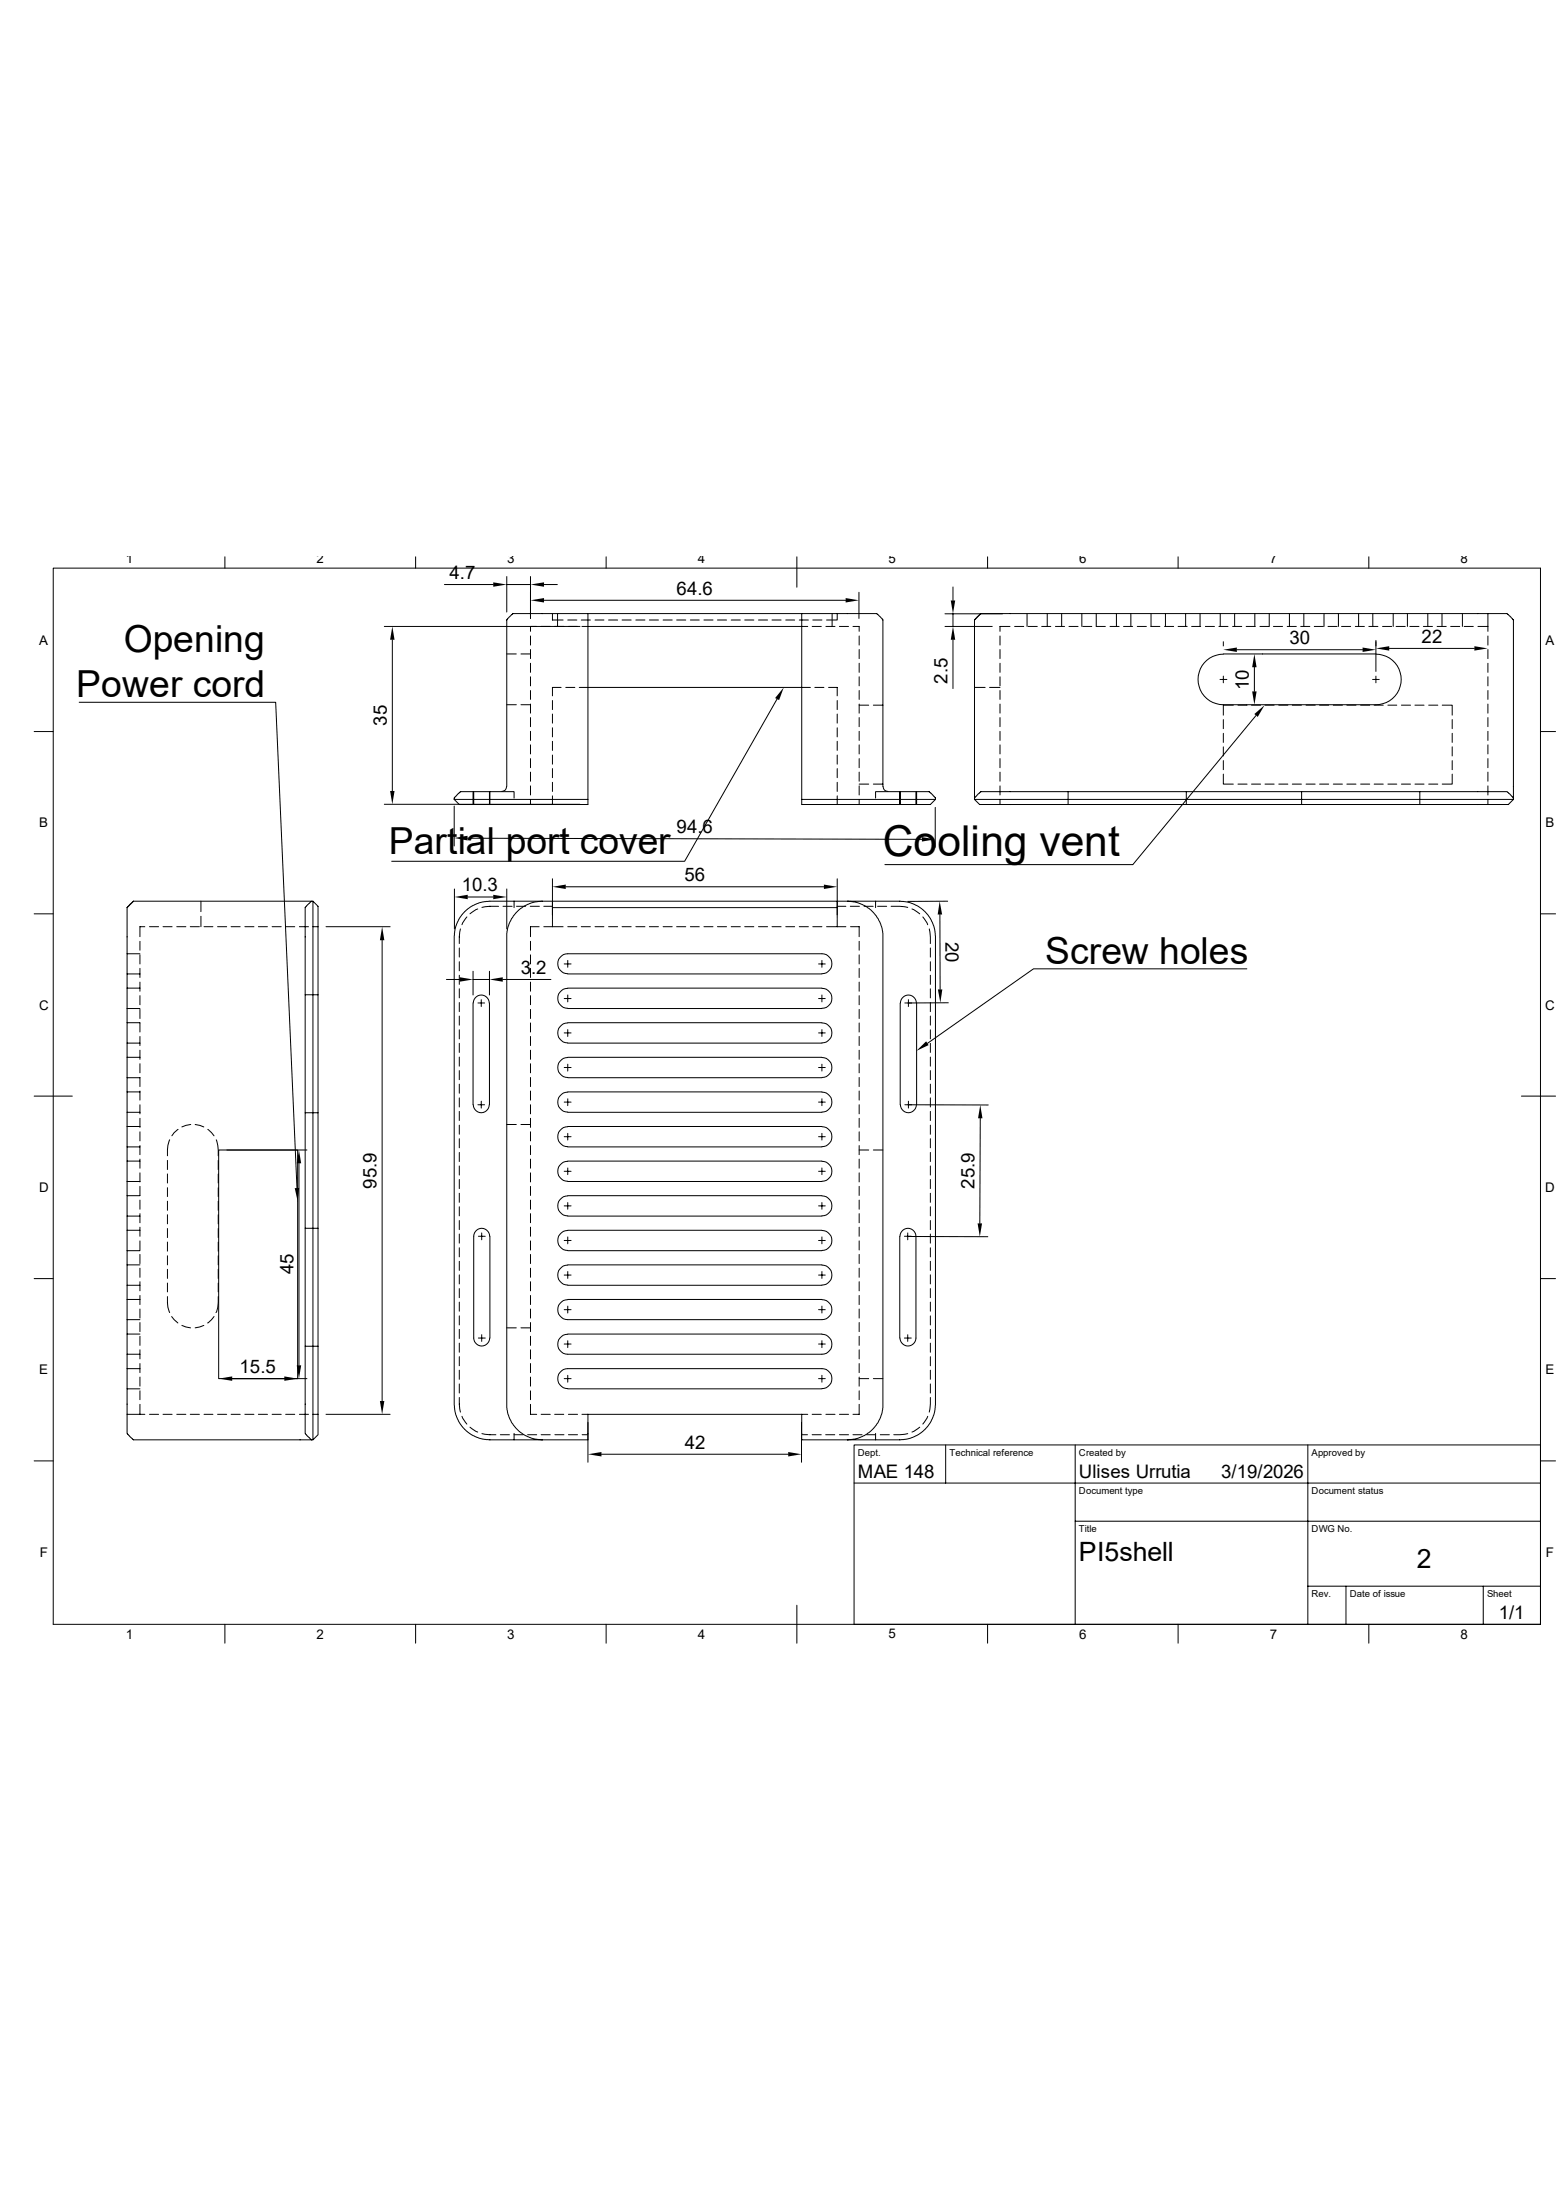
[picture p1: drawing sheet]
<svg xmlns="http://www.w3.org/2000/svg" width="297mm" height="420mm" viewBox="0 0 297 420" stroke-linecap="round" stroke-linejoin="round" font-family="sans-serif">
<g fill="none" stroke="#000" stroke-width=".19">
<path d="M10.2 108.5h283.8v201.6h-283.8zM42.9 106.3v2.2M73.4 119.6h37.3M79.3 106.3v2.2M84.8 111.6h9.3M96.7 110.1v6.7M96.7 111.6h4.6M101.3 119.6v.9M101.3 110.1v8M103.8 114.6h57.6M103.8 111.6h2.6M105.5 117.1v1.3h2"/>
<path d="M106.4 117.1v2.5M108.4 118.4h1.7M111 118.4h1.7M111.1 119.6h43.1M112.2 117.1h40.8M113.6 118.4h1.7M115.7 106.3v2.2M116.2 118.4h1.7M118.7 118.4h1.8M121.4 118.4h1.7M124 118.4h1.7M126.6 118.4h1.7"/>
<path d="M129.2 118.4h1.7M131.8 118.4h1.7M134.4 118.4h1.7M136.9 118.4h1.8M139.6 118.4h1.7M142.2 118.4h1.7M144.8 118.4h1.7M147.4 118.4h1.7M150 118.4h1.7M152.1 106.3v5.8M152.6 118.4h1.7M155 119.6h1.8"/>
<path d="M155.2 118.4h1.7M157.6 119.6h1.8M158.8 117.1v2.5M159.8 117.1v1.3h-2M160.2 119.6h1.8M162.8 119.6h1.2v.9M164 113.1v5M180.4 119.6h9M180.4 117.2h10.9M181.9 112.1v2.5M181.9 117.2v2.4M186 118.4v34"/>
<path d="M187.2 117.1l-1.2 1.3M187.2 117.1h100.5l1.2 1.3v34M188.5 106.3v2.2M192.8 119.6h-1.9v.9M193.7 119.6h1.7M196 117.1v2.5M196.3 119.6h1.7M198.8 119.6h1.8M199.9 117.1v2.5M201.5 119.6h1.7M202.6 117.1v2.5M204 119.6h1.8"/>
<path d="M206.5 117.1v2.5M206.7 119.6h1.7M209.3 117.1v2.5h1.7M211.9 119.6h1.7M213.1 117.1v2.5M214.5 119.6h1.7M215.9 117.1v2.5M217.1 119.6h1.7M219.7 119.6h1.7M219.7 117.1v2.5M222.3 119.6h1.7M222.5 117.1v2.5"/>
<path d="M224.9 119.6h1.7M224.9 106.3v2.2M226.3 117.1v2.5M227.5 119.6h1.7M229.1 117.1v2.5M230.1 119.6h1.7M232.7 119.6h1.7M232.9 117.1v2.5M235.3 119.6h1.7M235.7 117.1v2.5M237.9 119.6h1.7M239.5 117.1v2.5"/>
<path d="M240.5 119.6h1.7M242.3 117.1v2.5M243.1 119.6h1.7M245.7 119.6h1.7M246.1 117.1v2.5M248.3 119.6h1.7M248.9 117.1v2.5M250.9 119.6h1.7M252.7 117.1v2.5M253.5 119.6h1.7M255.5 117.1v2.5M256.1 119.6h1.7"/>
<path d="M258.7 119.6h1.7M259.3 117.1v2.5M261.3 119.6h1.7M261.3 106.3v2.2M262 117.1v2.5M263.9 119.6h1.7M265.9 117.1v2.5M266.5 119.6h1.7M268.6 117.1v2.5M269.1 119.6h1.7M271.7 119.6h1.7M272.5 117.1v2.5"/>
<path d="M274.3 119.6h1.8M275.3 117.1v2.5M276.9 119.6h1.7M279.1 117.1v2.5M279.5 119.6h1.7M284 117.1v2.5h-1.9M284 119.6v.9M6.5 139.7h3.7M15.1 134.1h37.5l4.1 92.7M74.9 122.1v28.9M96.7 124.8h1.9M96.7 134.5h1.9"/>
<path d="M99.4 124.8h1.9M99.4 134.5h1.9M101.3 121.4v1.7M101.3 124v1.7M101.3 126.6v1.8M101.3 129.2v1.7M101.3 131.8v1.7M101.3 134.4v1.7M101.3 137v1.7M101.3 139.6v1.8M105.5 133.7v1.8M105.5 136.3v1.7"/>
<path d="M105.5 138.9v1.8M107.1 131.2h-1.6v1.6M108 131.2h1.7M110.6 131.2h44.1M148.3 133.4l-17.6 31h-55.9M155.5 131.2h1.8M158.2 131.2h1.6v1.6M159.8 133.7v1.8M159.8 136.3v1.7M159.8 138.9v1.8M164 134.6h1.8M164 121.4v1.7"/>
<path d="M164 124v1.7M164 126.6v1.8M164 129.2v1.7M164 131.8v1.7M164 134.4v1.7M164 137v1.7M164 139.6v1.8M166.7 134.6h1.8M181.9 122.1v9.3M186 131.2h2M188.9 131.2h2M190.9 121.4v1.7"/>
<path d="M190.9 124v1.7M190.9 126.6v1.8M190.9 129.2v1.7M190.9 131.8v1.7M190.9 134.4v1.7M190.9 137v1.7M190.9 139.6v1.8M232.9 129.7h1.3M233.5 124.8h29.1M233.5 137.4v1.7M233.5 140v1.7M233.5 129.1v1.2"/>
<path d="M233.5 122.5v.8M235.4 134.6h-1.9v1.9M236.1 124h24M236.3 134.6h1.7M238.9 134.6h1.7M239.4 127.4v4.6M239.7 136.6l-23.5 28.5h-47.3M241.5 134.6h1.7M244.1 134.6h1.7M246.7 134.6h1.7M249.3 134.6h1.7M251.9 134.6h1.7"/>
<path d="M254.5 134.6h1.7M257.1 134.6h1.7M259.7 134.6h1.8M262 129.7h1.3M262.3 134.6h1.7M262.6 129.1v1.2M262.6 124.9a4.8 4.8 0 0 1 4.9 4.8 4.8 4.8 0 0 1-4.9 4.8h-29.1a4.8 4.8 0 0 1-4.8-4.8 4.8 4.8 0 0 1 4.8-4.8M262.6 122.3v5.9M264.9 134.6h1.7M265.2 123.8h16.2M267.5 134.6h1.7M270.1 134.6h1.7"/>
<path d="M272.7 134.6h1.7M275.3 134.6h1.9v1.9M277.2 137.4v1.7M277.2 140v1.7M284 121.4v1.7M284 124v1.7M284 126.6v1.8M284 129.2v1.7M284 131.8v1.7M284 134.4v1.7M284 137v1.7M284 139.6v1.8"/>
<path d="M294 139.7h2.9M86.7 153.9v7.6M90.3 151.1v2.5M90.4 151.1v2.5M93.4 151.1v2.5M93.5 151.1h-5.6l-1.2 1.2v.3M93.5 151.1h4.6v1.3M93.5 151.1v2.5h-5.8l-1-1M96.7 150.2l-.1 .2a.82 .82 0 0 1-.8 .7M96.7 150.2v-31.9l1.2-1.2h14.3v35.5h-25.5M101.3 142.2v1.7M101.3 144.8v1.8"/>
<path d="M101.3 147.4v1.7M101.3 150v1.8M101.3 152.6v1M105.5 141.5v1.8M105.5 144.1v1.8M105.5 146.7v1.8M105.5 149.4v1.7M105.5 151.9v1.7M112.2 152.6v1l-38.8-.1M153 152.6v1h24.6l1-1M159.8 141.5v1.8M159.8 144.1v1.8"/>
<path d="M159.8 146.7v1.8M159.8 149.4v1.7M159.8 151.9v1.7M164 149.7h1.8M164 142.2v1.7M164 144.8v1.8M164 147.4v1.7M164 150v1.8M164 152.6v1M166.7 149.7h1.8M169.5 151.1l-.3-.1a.89 .89 0 0 1-.7-.8v-31.9l-1.2-1.2h-14.3v35.5h25.6l-.1-.3-1.2-1.2h-5.6M171.7 151.1h-4.6v1.3"/>
<path d="M171.7 151.1v2.5M171.8 151.1v2.5M174.8 151.1v2.5M175 151.1v2.5M178.5 154.1v7.7M186 152.4l1.2-1.3h100.5l1.2 1.3M186 152.4v.2M190.9 142.2v1.7M190.9 144.8v1.8M190.9 147.4v1.7M190.9 150v1.8M190.9 152.6v1"/>
<path d="M203.9 151.1v2.5M226.4 151.1v2.5M233.5 147.8v1.9h1.9M233.5 142.6v1.7M233.5 145.2v1.7M236.3 149.7h1.7M238.9 149.7h1.7M241.5 149.7h1.7M244.1 149.7h1.7M246.7 149.7h1.7M248.5 151.1v2.5M249.3 149.7h1.7"/>
<path d="M251.9 149.7h1.7M254.5 149.7h1.7M257.1 149.7h1.7M259.7 149.7h1.8M262.3 149.7h1.7M264.9 149.7h1.7M267.5 149.7h1.7M270.1 149.7h1.7M271 151.1v2.5M272.7 149.7h1.7M277.2 147.8v1.9h-1.9M277.2 142.6v1.7"/>
<path d="M277.2 145.2v1.7M284 142.2v1.7M284 144.8v1.8M284 147.4v1.7M284 150v1.8M284 152.6v1M288.9 152.4v.2h-102.9l1 1h100.9l1-1M6.5 174.5h3.7M24.3 173.3v100.3l1.2 1.3h34M25.5 172l-1.2 1.3M25.5 172h34.2M26.7 179.7v1.7"/>
<path d="M27.6 176.9h-.9v1.9M28.5 176.9h1.8M31.1 176.9h1.8M33.7 176.9h1.8M36.3 176.9h1.8M38.4 172v2M38.4 174.9v2M38.9 176.9h1.7M41.5 176.9h1.8M44.1 176.9h1.7M46.7 176.9h1.8M49.3 176.9h1.8"/>
<path d="M51.9 176.9h1.8M54.5 176.9h1.8M57.1 176.9h1.8M59.5 172l-1.2 1.3v100.3l1.2 1.3M59.7 176.9h1M62.2 176.9h12.3M72.9 179.5v88M86.7 169.7v7.6M87.9 177.3l-.2 1.6v1.2M89.1 175l-.9 1.5M89.2 160l86.8 .2M89.3 171.2h4.8"/>
<path d="M91.2 173.5l-1.5 1M95.2 173h-1.7l-1.5 .2M96 173h1.7M96.7 169.7v7.6M98.1 172h5.4M98.1 172v1.3M98.1 172h-4.6a6.8 6.8 0 0 0-6.8 6.9v89.2a6.8 6.8 0 0 0 6.8 6.8h10M98.6 173h1.7M101.2 173h1.8M101.3 179.7v1.7M102.9 176.9h-1.6v1.9M103.5 172a6.8 6.8 0 0 0-6.8 6.9v89.3a6.8 6.8 0 0 0 6.8 6.7"/>
<path d="M103.5 172h56.3M103.8 173h1.7M103.8 176.9h3.7M105.5 175.5v1.4M105.5 172v1.3h54.3v-1.3M105.5 167.8v7.6M108 169.3h49.3M108.4 176.9h1.7M111 176.9h1.7M113.6 176.9h1.7M116.2 176.9h1.7M118.7 176.9h1.8"/>
<path d="M121.4 176.9h1.7M124 176.9h1.7M126.6 176.9h1.7M129.2 176.9h1.7M131.8 176.9h1.7M134.4 176.9h1.7M136.9 176.9h1.8M139.6 176.9h1.7M142.2 176.9h1.7M144.8 176.9h1.7M147.4 176.9h1.7M150 176.9h1.7"/>
<path d="M152.6 176.9h1.7M155.2 176.9h1.7M159.8 175.5v1.4M159.8 172h2a6.8 6.8 0 0 1 6.7 6.9v89.3a6.8 6.8 0 0 1-6.7 6.7M159.8 167.8v7.6M159.8 173h1.7M161.5 176.9h-3.7M161.8 172h9.9a6.8 6.8 0 0 1 6.9 6.9v89.2a6.8 6.8 0 0 1-6.9 6.8h-9.9M162.3 173h1.7M162.3 176.9h1.7v1.9M164 179.7v1.7M164.9 173h1.8"/>
<path d="M167.1 172v1.3M167.5 173h1.7M170.1 173h1.6l1.6 .2M174.1 173.5l1.5 1M176.1 175l1 1.5M177.4 177.3l.2 1.6v1.2M179.4 174.6l.1 14.3M180.9 172l-7.6 .1M294 174.5h2.9M24.3 195.2h2.4M24.3 199.1h2.4M24.3 188.6h2.4"/>
<path d="M24.3 192.5h2.4M24.3 182.1h2.4M24.3 185.9h2.4M26.7 182.3v1.7M26.7 184.9v1.7M26.7 187.5v1.7M26.7 190.1v1.7M26.7 192.7v1.7M26.7 195.3v1.7M26.7 197.9v1.7M58.3 189.9h2.4M85.2 187h2.6"/>
<path d="M87.7 181v1.7M87.7 183.6v1.7M87.7 186.2v1.7M87.7 188.8v1.7M87.7 191.4v1.7M87.7 194v1.7M87.7 196.6v1.7M87.7 199.2v1.7M90.3 185.4v4.5M90.3 191.5v19.4M90.3 187h3.1M90.3 191.5a1.52 1.52 0 0 1 1.6-1.6 1.52 1.52 0 0 1 1.5 1.6"/>
<path d="M91.2 191.5h1.3M91.9 190.8v1.4M93.4 185.4v4.5M93.4 191.5v19.4M96 187h9.2M101.3 182.3v1.7M101.3 184.9v1.7M101.3 187.5v1.7M101.3 190.1v1.7M101.3 192.7v1.7M101.3 195.3v1.7M101.3 197.9v1.7"/>
<path d="M107.7 197.2h1.3M107.7 190.6h1.3M107.7 184h1.3M108.4 183.3v1.4M108.4 189.9v1.4M108.4 196.6v1.3M108.4 195.2h48.5M108.4 199.1h48.5M108.4 188.6h48.5M108.4 192.5h48.5M108.4 185.9h48.5M108.4 195.3a1.9 1.9 0 0 0-1.9 1.9 1.9 1.9 0 0 0 1.9 1.9"/>
<path d="M108.4 188.7a1.9 1.9 0 0 0-1.9 1.9 1.9 1.9 0 0 0 1.9 1.9M156.3 197.2h1.2M156.3 190.6h1.2M156.3 184h1.2M156.9 183.3v1.4M156.9 189.9v1.4M156.9 196.6v1.3M156.9 195.3a1.9 1.9 0 0 1 1.9 1.9 1.9 1.9 0 0 1-1.9 1.9M156.9 188.7a1.9 1.9 0 0 1 1.9 1.9 1.9 1.9 0 0 1-1.9 1.9M156.9 185.9a1.9 1.9 0 0 0 1.9-1.9 1.9 1.9 0 0 0-1.9-1.9h-48.5a1.91 1.91 0 0 0-1.9 1.9 1.91 1.91 0 0 0 1.9 1.9M164 182.3v1.7M164 184.9v1.7"/>
<path d="M164 187.5v1.7M164 190.1v1.7M164 192.7v1.7M164 195.3v1.7M164 197.9v1.7M171.8 191.5v19.4M171.9 191.5a1.52 1.52 0 0 1 1.5-1.6 1.52 1.52 0 0 1 1.5 1.6l.1 19.4a1.55 1.55 0 0 1-1.6 1.5 1.55 1.55 0 0 1-1.5-1.5M172.7 191.5h1.3M173.4 190.8v1.4M177.6 181v1.7M177.6 183.6v1.7M177.6 186.2v1.7"/>
<path d="M177.6 188.8v1.7M177.6 191.4v1.7M177.6 194v1.7M177.6 196.6v1.7M177.6 199.2v1.7M181 191.4l-7.6 .1M238 185h-40.7l-20.3 14.2M6.5 209.3h7.3M24.3 201.8h2.4M24.3 205.7h2.4M24.3 215.1h2.4M24.3 218.9h2.4"/>
<path d="M24.3 208.4h2.4M24.3 212.3h2.4M26.7 200.5v1.7M26.7 203.1v1.7M26.7 205.7v1.7M26.7 208.3v1.7M26.7 210.9v1.7M26.7 213.5v1.7M26.7 216.1v1.7M26.7 218.7v1.7M32.4 217.6a5.8 5.8 0 0 0-.4 3M34 215.6l-.8 .6-.4 .6"/>
<path d="M36.4 214.7l-1.7 .4M37.3 214.7l1.6 .4M39.7 215.6l1.2 1.2M41.3 217.6a6.7 6.7 0 0 1 .4 3M41.7 219.5h15.1v43.7h-15.1zM43.3 219.5h15.3M58.3 212.4h2.4M87.7 201.8v1.7M87.7 204.4v1.7M87.7 207v1.7M87.7 209.6v1.7M87.7 212.2v1.7"/>
<path d="M87.7 214.8v1.7M87.7 217.4v1.7M90.3 210.9a1.52 1.52 0 0 0 1.6 1.5 1.52 1.52 0 0 0 1.5-1.5M91.2 210.9h1.3M91.9 210.2v1.3M96.7 214.7h1.9M99.4 214.7h1.9M101.3 200.5v1.7M101.3 203.1v1.7M101.3 205.7v1.7M101.3 208.3v1.7M101.3 210.9v1.7"/>
<path d="M101.3 213.5v1.7M101.3 216.1v1.7M101.3 218.7v1.7M107.7 203.8h1.3M107.7 217h1.3M107.7 210.4h1.3M108.4 203.2v1.3M108.4 209.8v1.3M108.4 216.4v1.2M108.4 201.8h48.5M108.4 205.7h48.5M108.4 218.9h48.5"/>
<path d="M108.4 208.4h48.5M108.4 212.3h48.5M108.4 201.9a1.9 1.9 0 0 0-1.9 1.9 1.9 1.9 0 0 0 1.9 1.9M108.4 208.5a1.9 1.9 0 0 0-1.9 1.9 1.9 1.9 0 0 0 1.9 1.9M156.3 203.8h1.2M156.3 217h1.2M156.3 210.4h1.2M156.9 203.2v1.3M156.9 209.8v1.3M156.9 216.4v1.2M156.9 201.9a1.9 1.9 0 0 1 1.9 1.9 1.9 1.9 0 0 1-1.9 1.9M156.9 218.9a1.9 1.9 0 0 0 1.9-1.9 1.9 1.9 0 0 0-1.9-1.9h-48.5a1.93 1.93 0 0 0-1.9 1.9 1.93 1.93 0 0 0 1.9 1.9"/>
<path d="M156.9 208.5a1.9 1.9 0 0 1 1.9 1.9 1.9 1.9 0 0 1-1.9 1.9M164 219.5h1.8M164 200.5v1.7M164 203.1v1.7M164 205.7v1.7M164 208.3v1.7M164 210.9v1.7M164 213.5v1.7M164 216.1v1.7M164 218.7v1.7M166.7 219.5h1.8M172.7 210.9h1.3"/>
<path d="M173.4 210.9h15.2M173.4 210.2v1.3M177.6 201.8v1.7M177.6 204.4v1.7M177.6 207v1.7M177.6 209.6v1.7M177.6 212.2v1.7M177.6 214.8v1.7M177.6 217.4v1.7M187.1 213.5l-.1 20.1M290.4 209.3h6.5M24.3 221.7h2.4"/>
<path d="M24.3 225.6h2.4M24.3 228.3h2.4M24.3 232.2h2.4M24.3 234.9h2.4M24.3 238.8h2.4M26.7 221.3v1.7M26.7 223.9v1.7M26.7 226.5v1.7M26.7 229.1v1.7M26.7 231.7v1.7M26.7 234.3v1.7M26.7 236.9v1.7"/>
<path d="M26.7 239.5v1.7M32 221.5v1.8M32 224.1v1.7M32 226.7v1.7M32 229.3v1.8M32 231.9v1.7M32 234.5v1.8M32 237.1v1.7M32 239.7v1.8M41.7 221.5v1.8M41.7 224.1v1.7M41.7 226.7v1.7"/>
<path d="M41.7 229.3v1.8M41.7 231.9v1.7M41.7 234.5v1.8M41.7 237.1v1.7M41.7 239.7v1.8M57.1 222.1v38.5M58.3 234.5h2.4M87.7 220v1.7M87.7 222.6v1.7M87.7 225.2v1.7M87.7 227.8v1.7M87.7 230.4v1.7"/>
<path d="M87.7 233v1.7M87.7 235.6v1.7M87.7 238.2v1.7M91.3 236h1.3M91.9 235.4v1.3M93.5 236a1.52 1.52 0 0 0-1.6-1.5 1.52 1.52 0 0 0-1.5 1.5v19.4a1.52 1.52 0 0 0 1.5 1.6 1.52 1.52 0 0 0 1.6-1.6M93.5 236v19.4M101.3 221.3v1.7M101.3 223.9v1.7M101.3 226.5v1.7M101.3 229.1v1.7M101.3 231.7v1.7"/>
<path d="M101.3 234.3v1.7M101.3 236.9v1.7M101.3 239.5v1.7M107.7 223.6h1.3M107.7 230.2h1.3M107.7 236.8h1.3M108.4 223v1.2M108.4 229.6v1.2M108.4 236.1v1.3M108.4 221.7h48.5M108.4 225.6h48.5M108.4 228.3h48.5"/>
<path d="M108.4 232.2h48.5M108.4 234.9h48.5M108.4 238.8h48.5M108.4 221.7a1.9 1.9 0 0 0-1.9 1.9 1.9 1.9 0 0 0 1.9 1.9M108.4 228.3a1.9 1.9 0 0 0-1.9 1.9 1.9 1.9 0 0 0 1.9 1.9M108.4 234.9a1.9 1.9 0 0 0-1.9 1.9 1.9 1.9 0 0 0 1.9 1.9M156.3 223.6h1.2M156.3 230.2h1.2M156.3 236.8h1.2M156.9 223v1.2M156.9 229.6v1.2M156.9 236.1v1.3"/>
<path d="M156.9 221.7a1.9 1.9 0 0 1 1.9 1.9 1.9 1.9 0 0 1-1.9 1.9M156.9 228.3a1.9 1.9 0 0 1 1.9 1.9 1.9 1.9 0 0 1-1.9 1.9M156.9 234.9a1.9 1.9 0 0 1 1.9 1.9 1.9 1.9 0 0 1-1.9 1.9M164 221.3v1.7M164 223.9v1.7M164 226.5v1.7M164 229.1v1.7M164 231.7v1.7M164 234.3v1.7M164 236.9v1.7M164 239.5v1.7M171.7 236v19.4"/>
<path d="M171.8 236a1.52 1.52 0 0 1 1.5-1.5 1.52 1.52 0 0 1 1.5 1.5v19.4a1.52 1.52 0 0 1-1.5 1.6 1.52 1.52 0 0 1-1.5-1.6M172.6 236h1.3M173.3 235.4v1.3M173.3 236.1h15.3M177.6 220v1.7M177.6 222.6v1.7M177.6 225.2v1.7M177.6 227.8v1.7M177.6 230.4v1.7M177.6 233v1.7M177.6 235.6v1.7M177.6 238.2v1.7"/>
<path d="M6.5 244.1h3.7M24.3 248.1h2.4M24.3 251.9h2.4M24.3 254.7h2.4M24.3 258.5h2.4M24.3 241.5h2.4M24.3 245.4h2.4M26.7 242.1v1.7M26.7 244.7v1.7M26.7 247.3v1.7M26.7 249.9v1.7M26.7 252.5v1.7"/>
<path d="M26.7 255.1v1.7M26.7 257.7v1.7M32 247.5a5.6 5.6 0 0 0 .4 3.1M32 242.3v1.8M32 244.9v1.7M32.8 251.3l1.2 1.3M34.7 253l1.7 .5M38.9 253l-1.6 .5M40.9 251.3l-1.3 1.3M41.7 247.5a5.6 5.6 0 0 1-.5 3.1M41.7 242.3v1.8M41.7 244.9v1.7"/>
<path d="M58.3 257h2.4M87.7 240.8v1.7M87.7 243.4v1.7M87.7 246v1.7M87.7 248.6v1.7M87.7 251.2v1.7M87.7 253.8v1.7M87.7 256.4v1.7M87.7 259v1.7M91.3 255.4h1.3M91.9 254.8v1.3M96.7 253.5h1.9"/>
<path d="M99.4 253.5h1.9M101.3 242.1v1.7M101.3 244.7v1.7M101.3 247.3v1.7M101.3 249.9v1.7M101.3 252.5v1.7M101.3 255.1v1.7M101.3 257.7v1.7M107.7 250h1.3M107.7 256.6h1.3M107.7 243.4h1.3M108.4 242.7v1.4"/>
<path d="M108.4 249.3v1.4M108.4 255.9v1.4M108.4 248.1h48.5M108.4 254.7h48.5M108.4 241.5h48.5M108.4 245.4h48.5M108.4 241.5a1.9 1.9 0 0 0-1.9 1.9 1.9 1.9 0 0 0 1.9 1.9M156.3 250h1.2M156.3 256.6h1.2M156.3 243.4h1.2M156.9 242.7v1.4M156.9 249.3v1.4"/>
<path d="M156.9 255.9v1.4M156.9 248.1a1.9 1.9 0 0 1 1.9 1.9 1.9 1.9 0 0 1-1.9 1.9h-48.5a1.9 1.9 0 0 1-1.9-1.9 1.9 1.9 0 0 1 1.9-1.9M156.9 254.7a1.9 1.9 0 0 1 1.9 1.9 1.9 1.9 0 0 1-1.9 1.9h-48.5a1.91 1.91 0 0 1-1.9-1.9 1.91 1.91 0 0 1 1.9-1.9M156.9 241.5a1.9 1.9 0 0 1 1.9 1.9 1.9 1.9 0 0 1-1.9 1.9M164 242.1v1.7M164 244.7v1.7M164 247.3v1.7M164 249.9v1.7M164 252.5v1.7M164 255.1v1.7M164 257.7v1.7M172.6 255.4h1.3"/>
<path d="M173.3 254.8v1.3M177.6 240.8v1.7M177.6 243.4v1.7M177.6 246v1.7M177.6 248.6v1.7M177.6 251.2v1.7M177.6 253.8v1.7M177.6 256.4v1.7M177.6 259v1.7M294 244.1h2.9M6.5 278.9h3.7M24.3 265.1h2.4"/>
<path d="M24.3 261.3h2.4M24.3 270h3.3M26.7 260.3v1.7M26.7 262.9v1.7M26.7 265.5v1.7M26.7 268.1v1.9M28.5 270h1.8M31.1 270h1.8M33.7 270h1.8M36.3 270h1.8M38.9 270h1.7M41.5 270h1.8"/>
<path d="M43.3 263.2h15.3M44.1 270h1.7M46.7 270h1.8M49.3 270h1.8M51.9 270h1.8M54.5 270h1.8M57.1 270h1.8M59.5 274.9h.2v-102.9l1 1v100.9l-1 1M59.7 270h1M62.2 270h12.3M87.7 266.8v1.3l.2 1.5M87.7 261.6v1.7"/>
<path d="M87.7 264.2v1.7M88.2 270.4l.9 1.5M89.7 272.5l1.5 .9M92 273.7l2.7 .2M95.5 273.9h1.7M98.1 273.9h1.8M98.1 273.6v1.3M100.7 273.9h1.7M101.3 260.3v1.7M101.3 262.9v1.7M101.3 265.5v1.7M101.3 268.1v1.9h1.1"/>
<path d="M103.3 273.9h1.7M103.3 270h1.7M105.9 270h1.7M105.9 273.9h1.8M107.7 263.2h1.3M108.4 262.6v1.3M108.4 265.1h48.5M108.5 270h1.7M108.5 273.9h1.7M111.1 270h43.1M111.1 273.9h1.1M112.2 273.6v1.3h-8.7"/>
<path d="M112.2 270v9.1M114.8 277.6h35.7M153 271.5v7.6M153 270v4.9h8.8M153 273.9h1.1M155 270h1.8M155 273.9h1.8M156.3 263.2h1.2M156.9 262.6v1.3M156.9 265.1a1.9 1.9 0 0 0 1.9-1.9 1.9 1.9 0 0 0-1.9-1.9h-48.5a1.9 1.9 0 0 0-1.9 1.9 1.9 1.9 0 0 0 1.9 1.9M157.6 273.9h1.7M157.6 270h1.8"/>
<path d="M160.2 270h1.8M160.2 273.9h1.8M162.8 273.9h1.7M164 263.2h1.8M164 260.3v1.7M164 262.9v1.7M164 265.5v1.7M164 268.1v1.9h-1.2M165.4 273.9h1.7M166.7 263.2h1.8M167.1 273.6v1.3M168 273.9h1.8"/>
<path d="M173.3 273.7l-2.7 .2M175.6 272.5l-1.5 .9M177.1 270.4l-1 1.5M177.6 266.8v1.3l-.2 1.5M177.6 261.6v1.7M177.6 264.2v1.7M180.5 275.8v7.3M205.2 275.8v34.3M249.6 275.8v34.3M294 275.8h-131v34.3M294 278.9h2.9M163 283.1h131"/>
<path d="M205.2 290.4h88.8M42.9 310.1v3.6M79.3 310.1v3.6M115.7 310.1v3.6M152.1 306.5v7.2M188.5 310.1v3.6M224.9 310.1v3.6M249.6 302.8h44.4M256.9 302.8v7.3M261.3 310.1v3.6M283.1 302.8v7.3"/>
</g>
<g fill="#000">
<path d="M94.1 111.2l2.6 .4-2.6 .4zM101.3 114.6l2.5-.4v.8zM101.3 111.6l2.5-.4v.8zM161.4 114.2l2.6 .4-2.6 .4zM181.5 114.6h.8l-.4 2.6zM74.9 119.6l.4 2.5h-.8zM149.6 131.2l-.9 2.4-.7-.3zM181.9 119.6l.4 2.5h-.8zM233.5 124l2.6-.4v.9zM239.4 124.8l.5 2.6h-.9zM239 132h.9l-.5 2.5zM239.4 136.3l2-1.7-1.3 2.3z"/>
<path d="M260.1 123.6l2.5 .4-2.5 .5zM262.6 123.8l2.6-.4v.8zM281.4 123.4l2.6 .4-2.6 .4zM74.5 151h.8l-.4 2.5zM86.7 160l2.5-.4v.8zM176 159.8l2.5 .4-2.5 .5zM72.9 176.9l.5 2.6h-.9zM86.7 171.2l2.6-.4v.9zM94.1 170.8l2.6 .4-2.6 .5zM105.5 169.3l2.5-.4v.8zM157.3 168.9l2.5 .4-2.5 .4zM179.4 172l.4 2.6h-.8z"/>
<path d="M87.8 186.6l2.5 .4-2.5 .4zM93.4 187l2.6-.4v.8zM174.9 200.6l1.9-1.8 .4 .7zM179 188.9h.9l-.4 2.5zM187.1 210.9l.4 2.6h-.8zM57.1 219.5l.4 2.6h-.9zM56.3 226.8h.8l-.3 2.5zM186.6 233.6h.9l-.5 2.5zM41.8 263.2l2.5-.4v.8zM54.3 262.8l2.5 .4-2.5 .4zM56.6 260.6h.9l-.4 2.6zM72.5 267.5h.9l-.5 2.5z"/>
<path d="M112.2 277.6l2.6-.4v.8zM150.5 277.2l2.5 .4-2.5 .4z"/>
</g>
<text font-size="8.1" x="168.5" y="163.3">Cooling vent</text>
<g font-size="7.1">
<text x="23.6" y="124.5">Opening</text>
<text x="14.6" y="133.1">Power cord</text>
<text x="74.2" y="163">Partial port cover</text>
<text x="199.5" y="183.9">Screw holes</text>
</g>
<g font-size="5.1">
<text x="206" y="298.1">PI5shell</text>
<text x="270.4" y="299.3">2</text>
</g>
<g font-size="3.6">
<text x="85.8" y="110.6">4.7</text>
<text x="129.2" y="113.5">64.6</text>
<text x="246.1" y="123">30</text>
<text x="271.4" y="122.8">22</text>
<text x="180.8" y="130.5" transform="rotate(-90 180.8 130.5)">2.5</text>
<text x="238.4" y="131.8" transform="rotate(-90 238.4 131.8)">10</text>
<text x="73.8" y="138.6" transform="rotate(-90 73.8 138.6)">35</text>
<text x="129.2" y="159">94.6</text>
<text x="88.1" y="170.2">10.3</text>
<text x="130.6" y="168.2">56</text>
<text x="180.5" y="179.8" transform="rotate(90 180.5 179.8)">20</text>
<text x="99.4" y="185.9">3.2</text>
<text x="71.9" y="226.9" transform="rotate(-90 71.9 226.9)">95.9</text>
<text x="186" y="226.9" transform="rotate(-90 186 226.9)">25.9</text>
<text x="56" y="243.3" transform="rotate(-90 56 243.3)">45</text>
<text x="45.7" y="262.1">15.5</text>
<text x="130.7" y="276.6">42</text>
<text x="163.7" y="282.1">MAE 148</text>
<text x="206" y="282.1">Ulises Urrutia</text>
<text x="233.1" y="282.1">3/19/2026</text>
<text x="286.1" y="309.1">1/1</text>
</g>
<g font-size="2.5">
<text x="24" y="107.6">1</text>
<text x="60.4" y="107.6">2</text>
<text x="96.8" y="107.5">3</text>
<text x="133.2" y="107.6">4</text>
<text x="169.6" y="107.5">5</text>
<text x="206" y="107.5">6</text>
<text x="242.4" y="107.5">7</text>
<text x="278.8" y="107.5">8</text>
<text x="7.5" y="123.1">A</text>
<text x="295" y="123.1">A</text>
<text x="7.5" y="157.9">B</text>
<text x="295" y="157.9">B</text>
<text x="7.5" y="192.8">C</text>
<text x="294.9" y="192.8">C</text>
<text x="7.5" y="227.6">D</text>
<text x="294.9" y="227.6">D</text>
<text x="7.5" y="262.4">E</text>
<text x="295" y="262.4">E</text>
<text x="7.6" y="297.2">F</text>
<text x="295.1" y="297.2">F</text>
<text x="24" y="312.8">1</text>
<text x="60.4" y="312.8">2</text>
<text x="96.8" y="312.8">3</text>
<text x="133.2" y="312.8">4</text>
<text x="169.6" y="312.8">5</text>
<text x="206" y="312.8">6</text>
<text x="242.4" y="312.8">7</text>
<text x="278.8" y="312.8">8</text>
</g>
<g font-size="1.8">
<text x="163.7" y="277.9">Dept.</text>
<text x="181.2" y="277.9">Technical reference</text>
<text x="206" y="277.9">Created by</text>
<text x="250.4" y="277.9">Approved by</text>
<text x="206" y="285.2">Document type</text>
<text x="250.4" y="285.2">Document status</text>
<text x="206" y="292.4">Title</text>
<text x="250.4" y="292.4">DWG No.</text>
<text x="250.4" y="304.8">Rev.</text>
<text x="257.6" y="304.8">Date of issue</text>
<text x="283.9" y="304.8">Sheet</text>
</g>
</svg>
